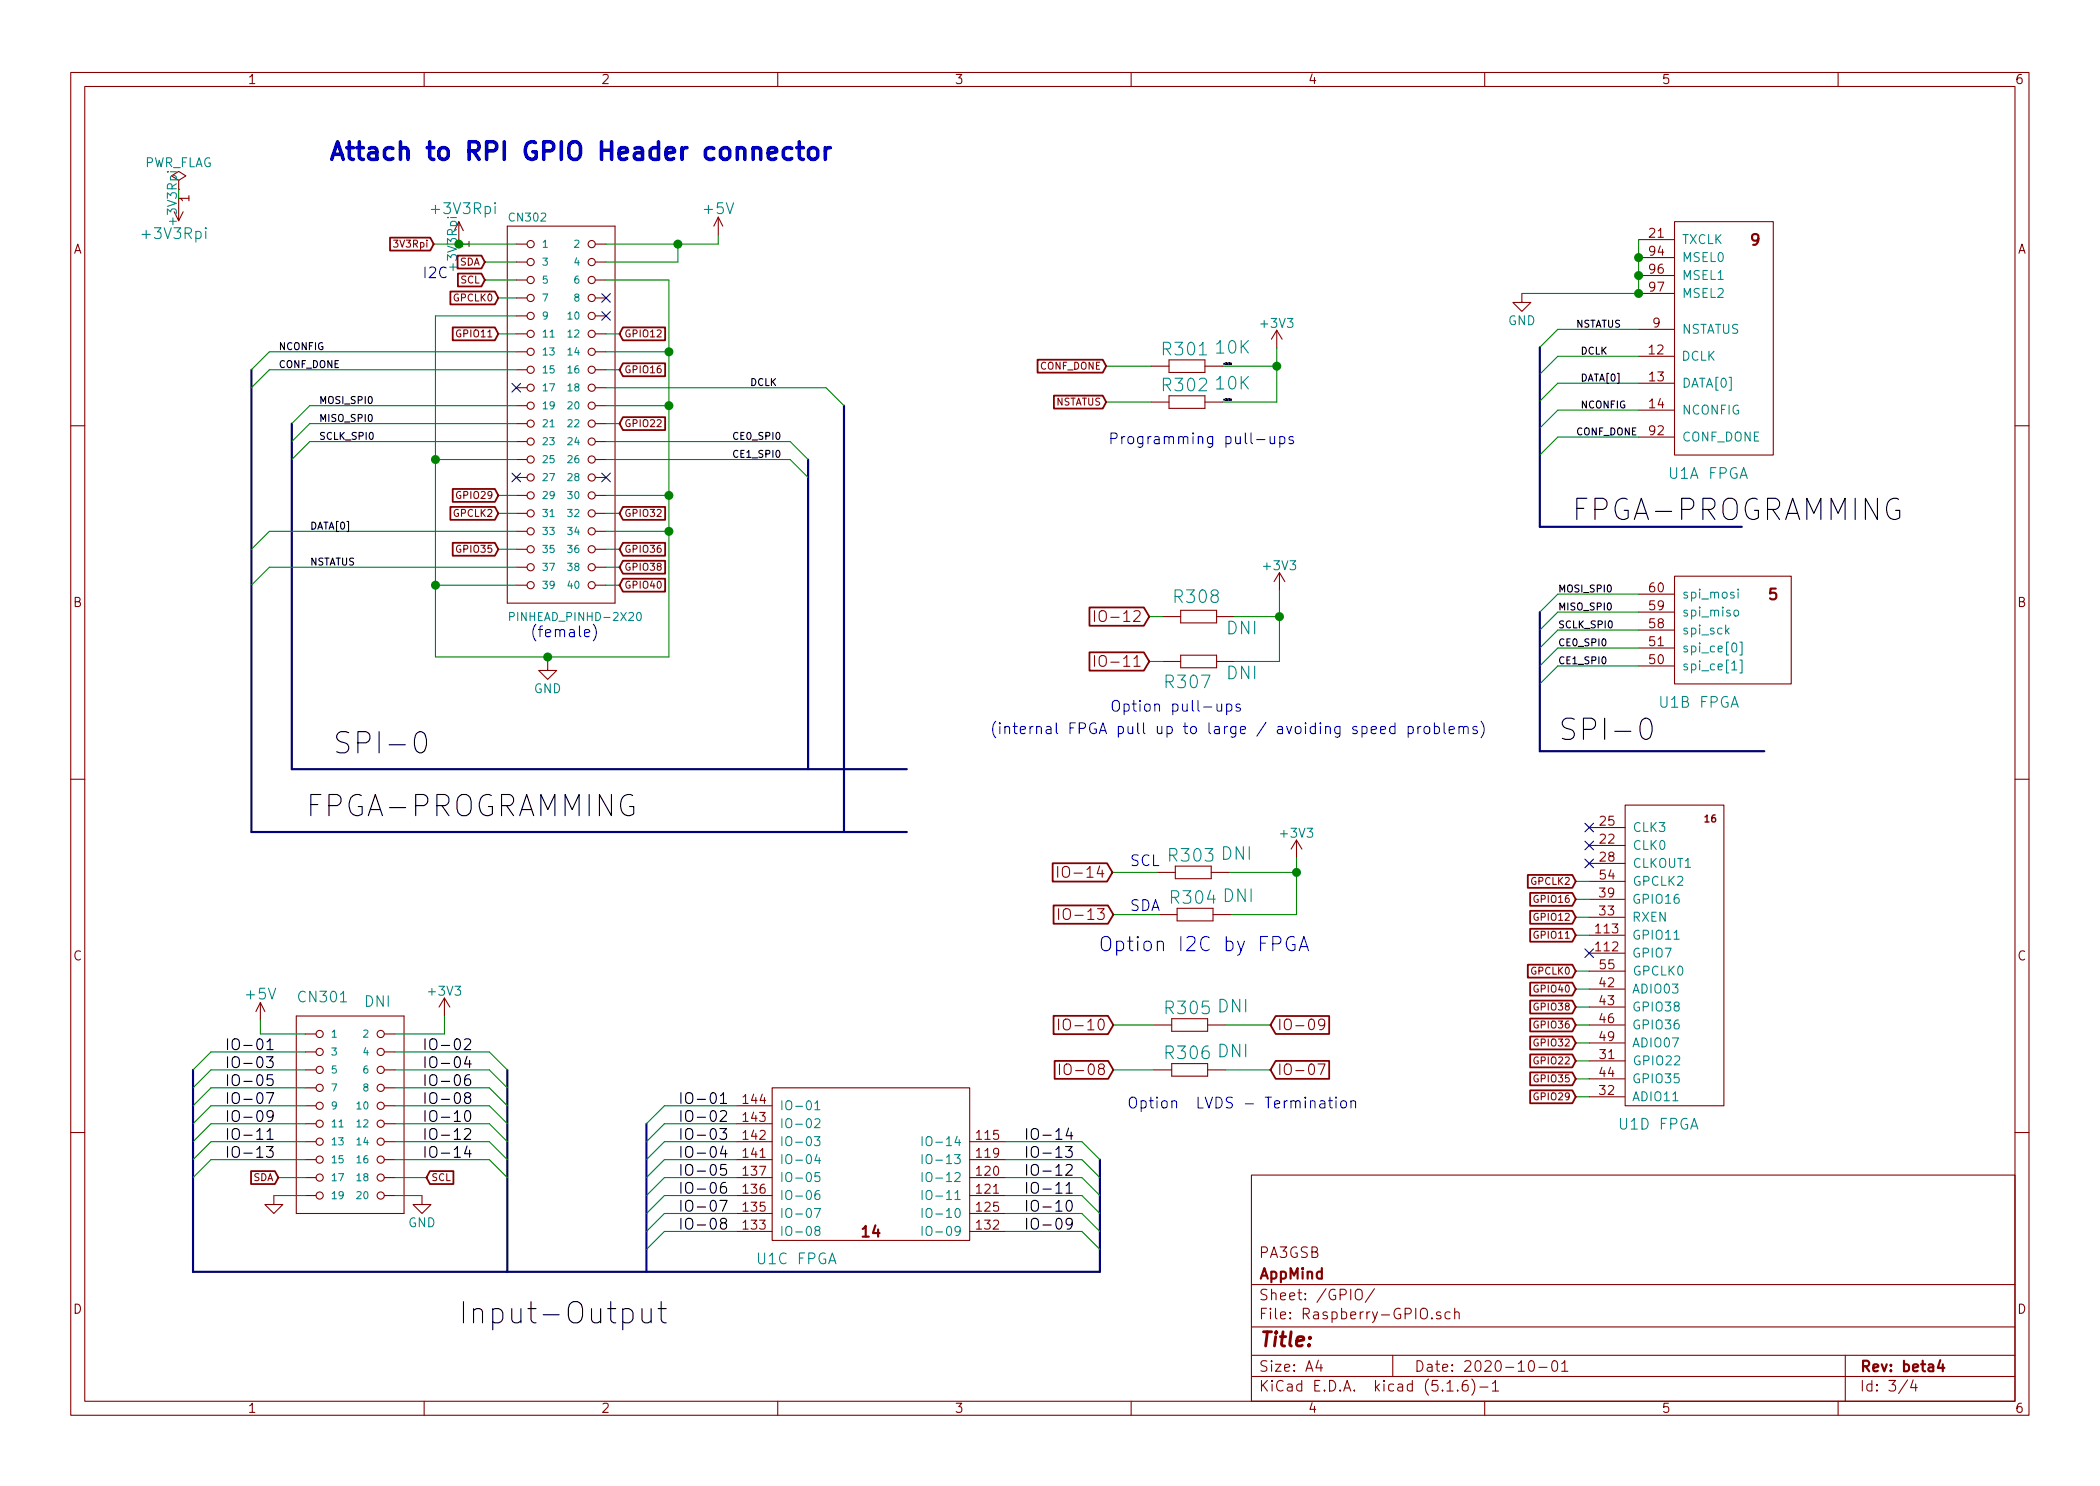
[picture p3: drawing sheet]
<svg xmlns="http://www.w3.org/2000/svg" width="297mm" height="210mm" viewBox="0 0 297 210" stroke-linecap="round" stroke-linejoin="round" font-family="sans-serif">
<g fill="none" stroke="#840000" stroke-width=".15">
<path d="M10 10.3h277v189.9h-277zM12 12.2h273v186.1h-273zM60 10.3v1.9M110 10.3v1.9M160 10.3v1.9M210 10.3v1.9M260 10.3v1.9M25.3 25.5l1-.6-1-.6-1 .6 1 .6v1.3M25.3 28.1v3.1l-.7-1.2M65.5 32.6l-.6-1.2v3.1M71.8 32h15.2v53.3h-15.2zM73 34.5h1.5"/>
<path d="M73 37.1h1.5M73 39.6h1.5M84.2 34.5h1.5M84.2 37.1h1.5M84.2 39.6h1.5M101.6 30.7v2.6M101.6 30.7l-.6 1.3M101.6 30.7l.6 1.3M231.8 33.9h5.1M231.8 36.4h5.1M231.8 39h5.1M236.9 31.4h13.9v33h-13.9z"/>
<path d="M73 44.7h1.5M73 47.2h1.5M73 49.8h1.5M73 52.3h1.5M73 54.9h1.5M73 57.4h1.5M73 59.9h1.5M73 42.2h1.5M84.2 44.7h1.5M84.2 47.2h1.5M84.2 49.8h1.5M84.2 52.3h1.5"/>
<path d="M84.2 54.9h1.5M84.2 57.4h1.5M84.2 59.9h1.5M84.2 42.2h1.5M162.8 56.9h2.6M162.8 51.8h2.6M165.4 50.9h5v1.8h-5zM165.4 56h5v1.8h-5zM170.4 56.9h2.6M170.4 51.8h2.6M180.6 46.7l-.8 1.3M180.6 46.7v2.6"/>
<path d="M180.6 46.7l.8 1.3M215.3 41.5v1.3h1.2l-1.2 1.3-1.3-1.3h1.3M231.8 50.4h5M231.8 54.2h5.1M231.8 58h5.1M231.8 46.6h5.1M231.8 41.5h5.1M10 60.2h2M73 62.5h1.5M73 65h1.5M73 67.6h1.5M73 70.1h1.5"/>
<path d="M73 72.6h1.5M73 75.2h1.5M73 77.7h1.5M84.2 62.5h1.5M84.2 65h1.5M84.2 67.6h1.5M84.2 70.1h1.5M84.2 72.6h1.5M84.2 75.2h1.5M84.2 77.7h1.5M231.8 61.8h5.1M285 60.2h2"/>
<path d="M73 80.3h1.5M73 82.8h1.5M77.5 93.6v1.3h1.2l-1.2 1.2-1.3-1.2h1.3M84.2 80.3h1.5M84.2 82.8h1.5M154.8 86.4v1.5M154.8 92.8v1.5M155.5 93a.53 .53 0 0 1 .6-.2 .53 .53 0 0 1 .4 .5v.5a.51 .51 0 0 1-.5 .5 .51 .51 0 0 1-.5-.5zM155.5 86.6a.53 .53 0 0 1 .6-.2 .53 .53 0 0 1 .4 .5v.5a.51 .51 0 0 1-.5 .5 .51 .51 0 0 1-.5-.5zM164.5 87.2h2.5M164.5 93.6h2.5M167 86.4h5.1v1.7h-5.1z"/>
<path d="M167 92.7h5.1v1.8h-5.1zM172.1 87.2h2.5M172.1 93.6h2.5M181 81l-.8 1.3M181 81v2.6M181 81l.7 1.3M231.8 94.2h5.1M231.8 91.7h5.1M231.8 89.1h5.1M231.8 86.6h5.1M231.8 84.1h5.1M236.9 81.5h16.5v15.3h-16.5z"/>
<path d="M10 110.3h2M183.4 118.9l-.8 1.2M183.4 118.9v2.5M183.4 118.9l.7 1.2M224.8 119.6h5.1M224.8 117.1h5.1M229.9 113.9h13.9v42.6h-13.9zM285 110.3h2M149.6 122.6v1.5M149.7 128.6v1.5M150.3 122.8a.53 .53 0 0 1 .6-.2 .53 .53 0 0 1 .4 .5v.5a.51 .51 0 0 1-.5 .5 .51 .51 0 0 1-.5-.5zM150.4 128.8a.53 .53 0 0 1 .6-.2 .53 .53 0 0 1 .4 .5v.5a.51 .51 0 0 1-.5 .5 .51 .51 0 0 1-.5-.5z"/>
<path d="M163.7 123.4h2.5M164 129.4h2.5M166.2 122.5h5.1v1.8h-5.1zM166.5 128.5h5.1v1.8h-5.1zM171.3 123.4h2.6M171.6 129.4h2.5M224.8 134.9h5M224.8 132.3h5M224.8 122.2h5.1M224.8 129.8h5M224.8 127.2h5M224.8 139.9h5"/>
<path d="M224.8 124.7h5.1M224.8 137.4h5.1M36.8 141.9v2.5M36.8 141.9l-.6 1.2M36.8 141.9l.7 1.2M41.9 143.8h15.2v27.9h-15.2zM43.2 151.4h1.5M43.2 159h1.5M43.2 156.5h1.5M43.2 146.3h1.5M43.2 148.8h1.5M43.2 153.9h1.5"/>
<path d="M54.4 151.4h1.5M54.4 159h1.5M54.4 156.5h1.5M54.4 146.3h1.5M54.4 148.8h1.5M54.4 153.9h1.5M62.9 141.2l-.8 1.3M62.9 141.2v2.6M62.9 141.2l.7 1.3M104.1 159h5.1M104.1 156.5h5.1M109.2 153.9h28v21.6h-28z"/>
<path d="M149.7 144.2v1.5M149.9 150.5v1.5M150.4 144.4a.53 .53 0 0 1 .6-.2 .53 .53 0 0 1 .4 .5v.5a.51 .51 0 0 1-.5 .5 .51 .51 0 0 1-.5-.5zM150.6 150.8a.5 .5 0 0 1 .6-.3 .5 .5 0 0 1 .3 .5v.6a.5 .5 0 0 1-.5 .5 .5 .5 0 0 1-.5-.5zM163.2 151.4h2.5M163.2 145h2.5M165.7 144.1h5.1v1.8h-5.1zM165.7 150.5h5.1v1.8h-5.1zM170.8 151.4h2.6M170.8 145h2.6M186.4 150.5h1l-.6 1.5M187.4 144.8l-.3 .3h-.3l-.2-.1-.1-.5 .3-.3a.47 .47 0 0 1 .6 .3 1.01 1.01 0 0 1-.5 1.2h-.2"/>
<path d="M224.8 145h5M224.8 150.1h5.1M224.8 155.2h5M224.8 142.5h5M224.8 152.6h5M224.8 147.6h5M10 160.2h2M38.7 169.2v1.2h1.3l-1.3 1.3-1.2-1.3h1.2M43.2 161.5h1.5M43.2 164.1h1.5M43.2 166.6h1.5M43.2 169.2h1.5"/>
<path d="M54.4 161.5h1.5M54.4 164.1h1.5M54.4 166.6h1.5M54.4 169.2h1.5M59.7 169.2v1.2h1.3l-1.3 1.3-1.3-1.3h1.3M104.1 161.5h5.1M104.1 164.1h5.1M104.1 166.6h5.1M104.1 169.2h5.1M104.1 171.7h5.1M104.1 174.2h5.1M137.2 161.5h5"/>
<path d="M137.2 164.1h5M137.2 166.6h5M137.2 169.2h5M137.2 171.7h5M137.2 174.2h5M177 166.3h108v32h-108zM285 160.2h2M60 198.3v1.9M110 198.3v1.9M160 198.3v1.9M177 194.8h108M177 191.8h108"/>
<path d="M177 187.8h108M177 181.8h108M186.5 192.5l-.4 1h1M186.8 193v1M191.8 182.6a.49 .49 0 0 1 .5-.2 .49 .49 0 0 1 .4 .5v.5a.5 .5 0 0 1-.5 .5 .5 .5 0 0 1-.5-.5zM194.4 182.3l-1.3 2M197 191.8v3M202.5 186.5h.1l-.1 .1v-.1v.1M203.8 185.7a.37 .37 0 0 0-.6 .1v.1a.54 .54 0 0 0 .6 .3v.1v.2l-.2 .1-.4-.1M204.7 196.8h.8M205.1 185.7l-.4-.1-.3 .3 .1 .6 .2 .1 .4-.1M205.8 185.7a.38 .38 0 0 1 .6 .1v.8"/>
<path d="M205.8 185.1v1.5M206.2 196.7v.1l-.1-.1h.1v.1M207.5 195.3a.59 .59 0 0 0-.7 .7l.1 .7a.49 .49 0 0 0 .7 0 .65 .65 0 0 0-.1-.7 .51 .51 0 0 0-.6 0l-.1 .2M208.2 195.1a1.71 1.71 0 0 1 0 2.3M209.3 196.3h1.2M210 198.3v1.9M211.1 195.8l.3-.3 .1-.2v1.5M211.1 196.8h.9M216.3 192.7a.35 .35 0 0 1 .4-.2 .35 .35 0 0 1 .3 .3 .78 .78 0 0 1-.4 1.2 .87 .87 0 0 1-.3-1.3zM217.7 193.5h1.1M219.6 192.7a.37 .37 0 0 1 .4-.2 .37 .37 0 0 1 .3 .3v.3a.72 .72 0 0 1-.3 .9l-.4-.1a1.41 1.41 0 0 1 0-1.2zM220.9 193l.4-.5v1.5"/>
<path d="M220.9 194h.9M260 198.3v1.9M261 191.8v6.5M269.8 195.2l-1.2 2M270.6 195.2l-.3 1.1h.9M271 195.8v1"/>
<circle cx="75.1" cy="37.1" r=".51"/>
<circle cx="75.1" cy="34.5" r=".51"/>
<circle cx="75.1" cy="39.6" r=".51"/>
<circle cx="83.7" cy="34.5" r=".51"/>
<circle cx="83.7" cy="39.6" r=".51"/>
<circle cx="83.7" cy="37.1" r=".51"/>
<circle cx="75.1" cy="57.4" r=".51"/>
<circle cx="75.1" cy="42.2" r=".51"/>
<circle cx="75.1" cy="54.9" r=".51"/>
<circle cx="75.1" cy="49.8" r=".51"/>
<circle cx="75.1" cy="44.7" r=".51"/>
<circle cx="75.1" cy="52.3" r=".51"/>
<circle cx="75.1" cy="47.2" r=".51"/>
<circle cx="75.1" cy="59.9" r=".51"/>
<circle cx="83.7" cy="49.8" r=".51"/>
<circle cx="83.7" cy="52.3" r=".51"/>
<circle cx="83.7" cy="42.2" r=".51"/>
<circle cx="83.7" cy="59.9" r=".51"/>
<circle cx="83.7" cy="54.9" r=".51"/>
<circle cx="83.7" cy="44.7" r=".51"/>
<circle cx="83.7" cy="47.2" r=".51"/>
<circle cx="83.7" cy="57.4" r=".51"/>
<circle cx="75.1" cy="77.7" r=".51"/>
<circle cx="75.1" cy="70.1" r=".51"/>
<circle cx="75.1" cy="75.2" r=".51"/>
<circle cx="75.1" cy="62.5" r=".51"/>
<circle cx="75.1" cy="72.6" r=".51"/>
<circle cx="75.1" cy="67.6" r=".51"/>
<circle cx="75.1" cy="65" r=".51"/>
<circle cx="83.7" cy="70.1" r=".51"/>
<circle cx="83.7" cy="62.5" r=".51"/>
<circle cx="83.7" cy="75.2" r=".51"/>
<circle cx="83.7" cy="65" r=".51"/>
<circle cx="83.7" cy="67.6" r=".51"/>
<circle cx="83.7" cy="72.6" r=".51"/>
<circle cx="83.7" cy="77.7" r=".51"/>
<circle cx="75.1" cy="80.3" r=".51"/>
<circle cx="75.1" cy="82.8" r=".51"/>
<circle cx="83.7" cy="80.3" r=".51"/>
<circle cx="83.7" cy="82.8" r=".51"/>
<circle cx="45.2" cy="148.8" r=".51"/>
<circle cx="45.2" cy="153.9" r=".51"/>
<circle cx="45.2" cy="146.3" r=".51"/>
<circle cx="45.2" cy="151.4" r=".51"/>
<circle cx="45.2" cy="156.5" r=".51"/>
<circle cx="45.2" cy="159" r=".51"/>
<circle cx="53.8" cy="156.5" r=".51"/>
<circle cx="53.8" cy="146.3" r=".51"/>
<circle cx="53.8" cy="151.4" r=".51"/>
<circle cx="53.8" cy="148.8" r=".51"/>
<circle cx="53.8" cy="153.9" r=".51"/>
<circle cx="53.8" cy="159" r=".51"/>
<circle cx="45.2" cy="169.2" r=".51"/>
<circle cx="45.2" cy="161.5" r=".51"/>
<circle cx="45.2" cy="164.1" r=".51"/>
<circle cx="45.2" cy="166.6" r=".51"/>
<circle cx="53.8" cy="161.5" r=".51"/>
<circle cx="53.8" cy="166.6" r=".51"/>
<circle cx="53.8" cy="169.2" r=".51"/>
<circle cx="53.8" cy="164.1" r=".51"/>
</g>
<path d="M274.4 192.5l-.3 1h.9M274.8 193v1" fill="none" stroke="#840000" stroke-width=".3"/>
<g fill="none" stroke="#008484" stroke-width=".15">
<path d="M77.8 47.7h.6M77.8 60.4h.6M77.8 73.1h.6M72.1 87.2h.5l.1-.2v-.2l-.2-.1h-.4v1.1M90.2 86.8l.2-.1a.7 .7 0 0 1 0 1.1 .61 .61 0 0 1-.2-1zM244.2 89.2l.4 .5M244.6 88.9l-.5 .5M245 94.8h.7M245.1 91.1l.3-.1a.79 .79 0 0 1 0 1.2h-.3l-.1-.2v-.5zM245.4 86.4l.3-.1 .2 .3v.3l-.1 .2-.3 .1-.2-.2v-.4zM245.8 83.4v.1l.1-.1h-.1v.1M245.8 83.8v.8"/>
<path d="M246.1 93.4h.3v1.8h-.3M246.1 90.9h.3v1.8h-.3M236.8 132.9h.7M48 159.5h.5M115.3 158.4l.1-.1h.3l.2 .1 .1 .2-.1 .2-.7 .8h.8M115.3 156.1l.3-.4v1.3M115.3 157h.7M115.2 171h.9l-.6 1.3M115.2 160.8h.8l-.4 .5 .3 .1 .1 .5-.1 .1-.5 .1-.2-.1M115.5 174.1l-.2-.1v-.3l.2-.2 .4 .1 .1 .2-.1 .2-.5 .1-.1 .2v.3l.2 .2 .4-.1 .1-.1-.1-.4-.2-.1M115.6 163.3l-.3 .9h.8M115.9 168.4a.52 .52 0 0 0-.6 .6v.6l.2 .1h.4l.1-.2-.1-.5-.4-.1-.2 .3"/>
<path d="M115.9 163.8v.8M115.9 165.9h-.6v.6l.1-.1 .5 .1 .1 .1-.1 .5-.2 .1h-.3l-.1-.1M130.4 160.8v1.3M130.4 163.4v1.2M130.4 165.9v1.3M130.4 168.4v1.3M130.4 171v1.3M130.4 173.5v1.3M131 161l.3-.2a.45 .45 0 0 1 .5 .5v.4l-.2 .3a.44 .44 0 0 1-.6-.1zM131 163.5l.3-.1a.45 .45 0 0 1 .5 .4v.4l-.2 .4a.44 .44 0 0 1-.6-.1zM131 166.1l.3-.2a.45 .45 0 0 1 .5 .4v.4l-.2 .4a.44 .44 0 0 1-.6-.1zM131 168.6l.3-.2a.45 .45 0 0 1 .5 .5v.4l-.2 .4a.44 .44 0 0 1-.6-.2z"/>
<path d="M131 171.2l.3-.2a.45 .45 0 0 1 .5 .4v.4l-.2 .4a.44 .44 0 0 1-.6-.1zM131 173.7l.3-.2a.45 .45 0 0 1 .5 .5v.4l-.2 .3a.44 .44 0 0 1-.6-.1z"/>
</g>
<path d="M35.6 52.3v65.4h92.7M41.3 59.9v48.9h87M119.4 57.4v60.3M217.8 49.1v25.4h28.6M114.3 65v43.8M217.8 86.6v19.7h31.8M27.3 151.4v28.6h128.3v-15.9M71.8 151.4v28.6M91.4 159v21" fill="none" stroke="#000084" stroke-width=".3"/>
<g fill="none" stroke="#008400" stroke-width=".15">
<path d="M61.3 34.5h11.7M68.6 37.1h4.4M68.6 39.6h4.4M85.7 39.6h8.9v53.4h-33v-48.3h11.4M95.9 34.5v2.6h-10.2M101.6 33.3v1.2h-15.9M231.8 33.9v7.6h-16.5M70.5 42.2h2.5M70.5 47.2h2.5M73 49.8h-34.9l-2.5 2.5M73 57.4h-29.2l-2.5 2.5M73 52.3h-34.9l-2.5 2.6"/>
<path d="M73 59.9h-29.2l-2.5 2.6M85.7 49.8h8.9M85.7 57.4h8.9M85.7 52.3h1.9M85.7 54.9h31.1l2.6 2.5M85.7 59.9h1.9M85.7 47.2h1.9M156.5 51.8h6.3M156.5 56.9h6.3M173 51.8h7.6M180.6 49.3v7.6h-7.6M231.8 58h-11.5l-2.5 2.6"/>
<path d="M231.8 54.2h-11.5l-2.5 2.6M231.8 50.4h-11.5l-2.5 2.6M231.8 46.6h-11.5l-2.5 2.5M61.6 65h11.4M70.5 70.1h2.5M70.5 72.6h2.5M70.5 77.7h2.5M73 75.2h-34.9l-2.5 2.5M73 62.5h-29.2l-2.5 2.5M85.7 75.2h8.9M85.7 70.1h8.9M85.7 65h26.1l2.5 2.6"/>
<path d="M85.7 62.5h26.1l2.5 2.5M85.7 72.6h1.9M85.7 77.7h1.9M231.8 61.8h-11.5l-2.5 2.6M61.6 82.8h11.4M73 80.3h-34.9l-2.5 2.5M77.5 93v.6M85.7 82.8h1.9M85.7 80.3h1.9M162.6 93.6h1.9M162.6 87.2h1.9M174.6 87.2h6.4"/>
<path d="M181 83.6v10h-6.4M231.8 94.2h-11.5l-2.5 2.6M231.8 91.7h-11.5l-2.5 2.5M231.8 89.1h-11.5l-2.5 2.6M231.8 86.6h-11.5l-2.5 2.5M231.8 84.1h-11.5l-2.5 2.5M157.4 123.4h6.3M157.5 129.4h6.5M173.9 123.4h9.5M183.4 121.4v8h-9.3M222.9 139.9h1.9M222.9 137.4h1.9"/>
<path d="M222.9 124.7h1.9M222.9 127.2h1.9M222.9 129.8h1.9M222.9 132.3h1.9M36.8 144.4v1.9h6.4M43.2 148.8h-13.4l-2.5 2.6M43.2 159h-13.4l-2.5 2.5M43.2 151.4h-13.4l-2.5 2.5M43.2 153.9h-13.4l-2.5 2.6M43.2 156.5h-13.4l-2.5 2.5M55.9 148.8h13.3l2.6 2.6M55.9 159h13.3l2.6 2.5"/>
<path d="M55.9 151.4h13.3l2.6 2.5M55.9 153.9h13.3l2.6 2.6M55.9 156.5h13.3l2.6 2.5M62.9 143.8v2.5h-7M104.1 159h-10.1l-2.6 2.5M104.1 156.5h-10.1l-2.6 2.5M157.5 151.4h5.7M157.5 145h5.7M173.4 151.4h6.3M173.4 145h6.3M222.9 145h1.9M222.9 142.5h1.9"/>
<path d="M222.9 150.1h1.9M222.9 155.2h1.9M222.9 152.6h1.9M222.9 147.6h1.9M38.7 169.2h4.5M39.4 166.6h3.8M43.2 164.1h-13.4l-2.5 2.5M43.2 161.5h-13.4l-2.5 2.6M55.9 164.1h13.3l2.6 2.5M55.9 161.5h13.3l2.6 2.6M55.9 166.6h4.4M55.9 169.2h3.8"/>
<path d="M104.1 164.1h-10.1l-2.6 2.5M104.1 161.5h-10.1l-2.6 2.6M104.1 166.6h-10.1l-2.6 2.6M104.1 174.2h-10.1l-2.6 2.6M104.1 171.7h-10.1l-2.6 2.5M104.1 169.2h-10.1l-2.6 2.5M142.2 164.1h10.8l2.6 2.5M142.2 161.5h10.8l2.6 2.6M142.2 166.6h10.8l2.6 2.6M142.2 174.2h10.8l2.6 2.6M142.2 171.7h10.8l2.6 2.5M142.2 169.2h10.8l2.6 2.5"/>
</g>
<g fill="none" stroke="#840000" stroke-width=".25">
<path d="M55.2 33.6h5.7l.4 .9-.4 1h-5.7zM64.7 36.2h3.4l.5 .9-.5 .9h-3.4zM64.8 38.7h3.3l.5 .9-.5 .9h-3.3zM63.7 41.2h6.3l.5 1-.5 .9h-6.3zM64 46.3h6l.5 .9-.5 1h-6zM88.1 59h6v1.9h-6l-.5-1zM88.1 51.4h6v1.8h-6l-.5-.9zM88.1 46.3h6v1.9h-6l-.5-1zM146.8 50.9h9.2l.5 .9-.5 .9h-9.2zM149.1 56h6.9l.5 .9-.5 .9h-6.9zM63.7 71.7h6.3l.5 .9-.5 1h-6.3zM64 76.8h6l.5 .9-.5 .9h-6z"/>
<path d="M64 69.2h6l.5 .9-.5 .9h-6zM88.1 79.3h6v1.9h-6l-.5-.9zM88.1 76.8h6v1.8h-6l-.5-.9zM88.1 71.7h6v1.9h-6l-.5-1zM88.1 81.9h6v1.8h-6l-.5-.9zM154.1 92.3h7.7l.8 1.3-.8 1.3h-7.7zM154.1 85.9h7.7l.8 1.3-.8 1.3h-7.7zM148.9 122.1h7.7l.8 1.3-.8 1.3h-7.7zM149 128.1h7.7l.8 1.3-.8 1.3h-7.7zM216.1 136.5h6.3l.5 .9-.5 .9h-6.3zM216.1 123.8h6.3l.5 .9-.5 .9h-6.3zM216.4 139h6l.5 .9-.5 1h-6z"/>
<path d="M216.4 126.3h6l.5 .9-.5 1h-6zM216.4 128.9h6l.5 .9-.5 .9h-6zM216.4 131.4h6l.5 .9-.5 .9h-6zM149 143.7h7.7l.8 1.3-.8 1.3h-7.7zM149.2 150.1h7.5l.8 1.3-.8 1.2h-7.5zM180.4 150.1h7.6v2.5h-7.6l-.7-1.2zM180.4 143.8h7.6v2.5h-7.6l-.7-1.3zM216.4 151.7h6l.5 .9-.5 1h-6zM216.4 149.2h6l.5 .9-.5 .9h-6zM216.4 146.7h6l.5 .9-.5 .9h-6zM216.4 144.1h6l.5 .9-.5 .9h-6zM216.4 141.6h6l.5 .9-.5 .9h-6z"/>
<path d="M216.4 154.3h6l.5 .9-.5 .9h-6zM35.5 165.7h3.4l.5 .9-.5 .9h-3.4zM60.8 165.7h3.3v1.8h-3.3l-.5-.9z"/>
</g>
<g fill="none" stroke="#000" stroke-width=".15">
<path d="M268.6 70.7a1.14 1.14 0 0 0-1.2 0 1.14 1.14 0 0 0-.5 1.1 1.32 1.32 0 0 0 1.2 1.7l.6-.3v-1h-.6M58.9 103.8a.71 .71 0 0 1 .7-.3 .71 .71 0 0 1 .6 .6 2.28 2.28 0 0 1-.3 2.3 .7 .7 0 0 1-1.1-.5 2.67 2.67 0 0 1 .1-2.1zM89.5 112.6a1.14 1.14 0 0 0-1.2 0 1.14 1.14 0 0 0-.5 1.1 1.32 1.32 0 0 0 1.3 1.7l.5-.3v-1h-.5M232.3 101.9a.71 .71 0 0 1 .7-.3 .71 .71 0 0 1 .5 .6 2.28 2.28 0 0 1-.3 2.3 .7 .7 0 0 1-1.1-.5 2.67 2.67 0 0 1 .2-2.1zM37.7 154.6h1l-.7 1.5M37.7 149.5h.9l-.5 .6 .5 .1v.2v.5l-.2 .1h-.5l-.2-.1M37.8 147.4l.4-.4v1.5M37.8 148.5h.8M38.6 152.1h-.8v.7l.2-.2 .5 .1 .1 .2v.5l-.2 .2h-.4l-.2-.2M38.6 157.8l-.2 .3h-.4l-.2-.3v-.4l.1-.2 .5-.1 .2 .2a1.06 1.06 0 0 1-.4 1.4h-.3M65.7 159.8l.2-.1 .5 .1a.37 .37 0 0 1 .1 .5l-.9 .9h1M65.7 147.1l.2-.1 .5 .1a.37 .37 0 0 1 .1 .5l-.9 .9h1"/>
<path d="M65.9 157.3a.36 .36 0 0 1 .3-.2 .36 .36 0 0 1 .3 .3 .81 .81 0 0 1-.4 1.3l-.2-.2a1.24 1.24 0 0 1 0-1.2zM66 155.2h-.1a.32 .32 0 0 1-.2-.3 .32 .32 0 0 1 .3-.3h.3l.2 .1a.31 .31 0 0 1 .1 .3 .31 .31 0 0 1-.3 .2h-.3a.48 .48 0 0 0-.3 .5 .48 .48 0 0 0 .3 .4h.3a.48 .48 0 0 0 .3-.4 .48 .48 0 0 0-.3-.5M66.1 149.4l-.4 1.1h.9M66.4 152.1a.59 .59 0 0 0-.7 .6v.6l.2 .2 .4 .1 .2-.2 .1-.5-.2-.2-.4-.1-.3 .3M66.4 150v1M101.8 159.7h1l-.5 .6 .4 .1 .1 .1-.1 .6-.2 .1h-.4l-.3-.1M101.9 157.3l.2-.2 .5 .1a.37 .37 0 0 1 .1 .6l-.9 .9h1M101.9 155l.4-.4v1.5M101.9 156.1h.9M151.2 159.6l-.4 1.1h.9M37.7 162.2h.9l-.5 .6 .5 .1v.2v.5l-.2 .1h-.5l-.2-.1M37.8 160.1l.4-.4v1.5"/>
<path d="M37.8 161.2h.8M66.1 162.1l-.4 1.1h.9M66.4 162.7v1M101.8 169.8h1l-.6 1.6M102.2 173h-.1a.32 .32 0 0 1-.2-.4 .32 .32 0 0 1 .3-.2h.3l.2 .1a.31 .31 0 0 1 0 .3 .31 .31 0 0 1-.2 .2h-.3a.48 .48 0 0 0-.3 .5 .48 .48 0 0 0 .3 .4h.3a.48 .48 0 0 0 .3-.4 .48 .48 0 0 0-.3-.5M102.3 162.1l-.4 1.1h.9M102.6 167.3a.59 .59 0 0 0-.7 .6v.6l.2 .3h.4l.2-.1 .1-.5-.2-.3h-.4l-.3 .3M102.6 162.7v1M102.7 164.8h-.7l-.1 .7 .2-.2 .5 .1 .2 .2-.1 .5-.2 .2h-.4l-.2-.2M150.7 162.2h1l-.5 .6 .4 .1 .1 .2-.1 .5-.2 .1h-.4l-.3-.1M150.8 164.9l.2-.1h.5a.37 .37 0 0 1 .1 .6l-.9 .9h1M150.8 167.7l.4-.4v1.5"/>
<path d="M150.8 168.8h.9M151 170a.36 .36 0 0 1 .3-.2 .36 .36 0 0 1 .3 .3 .81 .81 0 0 1-.4 1.3l-.2-.2a1.24 1.24 0 0 1 0-1.2zM151.5 160.2v1M151.7 173l-.3 .3h-.3l-.3-.3v-.3l.2-.2 .4-.1 .2 .1a1.06 1.06 0 0 1-.4 1.4h-.2M88.1 185.3a.96 .96 0 0 1 1.3 .1l.1 .3v.9l-.1 .3a.96 .96 0 0 1-1.3 .1M90.8 185.2v1.5l.2 .3a.81 .81 0 0 0 1.1-.1M92.1 185.2v2M93.1 185.2h1.1M93.5 184.2v2.5l.2 .3 .3 .2h.2"/>
</g>
<path d="M174 56.7l.1-.3 .1 .3M174 51.6l.1-.3 .1 .3M174 56.6h.2M174 51.5h.2" fill="none" stroke="#000" stroke-width=".14"/>
<g fill="none" stroke="#0000c2" stroke-width=".15">
<path d="M177.7 62.2h1.2M179.7 61.8v.9a.4 .4 0 0 0 .6-.1M180.3 61.8v1M181 61.8a.53 .53 0 0 1 .7 .1v.7a.48 .48 0 0 1-.7 .1M181 61.8v1.5M182.9 61.8a.37 .37 0 0 0-.6 .2l.1 .2 .4 .1 .2 .2-.1 .2-.1 .1-.5-.1M82.7 89.6l.7-.2-.1-.3h-.4l-.2 .2 .1 .7 .1 .1 .4-.1M83.9 88.3a1.78 1.78 0 0 1 0 2.4M172.1 99.6l.1 1a.41 .41 0 0 0 .6-.1M172.8 99.6v1M173.5 99.7a.48 .48 0 0 1 .7 .2v.6a.48 .48 0 0 1-.7 .1M173.5 99.6v1.5"/>
<path d="M175.4 99.7l-.4-.1-.2 .2 .1 .2 .5 .2 .1 .1-.1 .3h-.1h-.5M194 103.3l.7-.2-.1-.2-.4-.1-.2 .2v.7l.2 .1 .4-.1M195.3 103.3l.7-.2-.1-.2-.4-.1-.2 .2v.7l.2 .1 .4-.1M197.3 102.9l-.5-.1-.2 .3v.4l.1 .2 .1 .1 .5-.1M197.3 102.3v1.5M199.2 102.9a.53 .53 0 0 1 .6 0v.8a.48 .48 0 0 1-.6 0M199.2 102.8v1.5M200.6 102.8v1M201 102.8l-.3 .1-.1 .2M201.5 102.9a.44 .44 0 0 1 .7 .2v.4a.42 .42 0 0 1-.4 .3 .42 .42 0 0 1-.4-.3zM202.9 102.9l.4-.1 .3 .3v.4l-.1 .2-.2 .1-.4-.1M202.9 102.3v1.5"/>
<path d="M204.3 102.3v1.3l.2 .2M205 103.3l.7-.2-.1-.2-.4-.1-.2 .2 .1 .7 .1 .1 .4-.1M206.4 102.9a.38 .38 0 0 1 .6 .1v.8M206.4 102.8v1M207 103l.2-.2 .4 .1 .1 .9M208.9 102.9l-.4-.1-.2 .2 .1 .2 .5 .2 .1 .1-.1 .2-.1 .1-.5-.1M209.5 102.1a1.78 1.78 0 0 1 0 2.3M183.1 132.6a.77 .77 0 0 0-.8 0 .77 .77 0 0 0-.4 .8 .86 .86 0 0 0 .3 .8 .86 .86 0 0 0 .9 .2l.1-.1v-.7h-.4M183.8 134.5l.6-2 .7 2M183.9 133.9h1M186.7 155.8l.2-.1 .4 .1 .1 1M187.4 156.1l-.5 .1a.3 .3 0 0 0-.2 .3 .3 .3 0 0 0 .2 .3l.5-.1"/>
<path d="M187.9 155.7h.6M188.1 155.2v1.3l.1 .2 .3 .1M189 155.2v.2l.1-.1-.1-.1v.2M189 155.7v1.1M189.7 155.9a.44 .44 0 0 1 .7 .1v.5a.42 .42 0 0 1-.4 .3 .42 .42 0 0 1-.4-.3zM191.1 155.9a.41 .41 0 0 1 .6 .1v.8M191.1 155.7v1.1"/>
</g>
<path d="M108.7 21.7l1.2-.2-.2-.5-.7-.1-.2 .1-.1 .3v.9l.1 .2 .2 .1h.5l.2-.1M112 21a.82 .82 0 0 0-1.1 .1l-.1 .3v.7l.1 .2 .4 .2h.5l.2-.1M112.7 20.9h.9M113.1 20.1v2.1l.1 .2 .4 .1M114.5 21.1a.69 .69 0 0 1 1.2 .3v.7a.68 .68 0 0 1-.7 .5 .68 .68 0 0 1-.6-.5v-.7zM116.7 20.9v1.6M117.4 20.9a.59 .59 0 0 0-.7 .5" fill="none" stroke="#0000c2" stroke-width=".51"/>
<g fill="#008400" stroke="#008400" stroke-width=".25">
<circle cx="61.6" cy="82.8" r=".51"/>
<circle cx="231.8" cy="36.4" r=".51"/>
<circle cx="61.6" cy="65" r=".51"/>
<circle cx="94.6" cy="75.2" r=".51"/>
<circle cx="94.6" cy="70.1" r=".51"/>
<circle cx="94.6" cy="57.4" r=".51"/>
<circle cx="94.6" cy="49.8" r=".51"/>
<circle cx="180.6" cy="51.8" r=".51"/>
<circle cx="95.9" cy="34.5" r=".51"/>
<circle cx="231.8" cy="39" r=".51"/>
<circle cx="231.8" cy="41.5" r=".51"/>
<circle cx="77.5" cy="93" r=".51"/>
<circle cx="183.4" cy="123.4" r=".51"/>
<circle cx="181" cy="87.2" r=".51"/>
</g>
<g fill="none" stroke="#000084" stroke-width=".15">
<path d="M72.4 54.2l1.2 1.3M73.6 54.2l-1.2 1.3M85.1 44.1l1.2 1.2M85.1 41.5l1.2 1.3M86.3 41.5l-1.2 1.3M86.3 44.1l-1.2 1.2M72.4 66.9l1.2 1.3M73.6 66.9l-1.2 1.3M85.1 66.9l1.2 1.3M86.3 66.9l-1.2 1.3M224.2 119l1.2 1.2M224.2 116.5l1.2 1.2"/>
<path d="M225.4 119l-1.2 1.2M225.4 116.5l-1.2 1.2M224.2 121.6l1.2 1.2M224.2 134.3l1.2 1.2M225.4 121.6l-1.2 1.2M225.4 134.3l-1.2 1.2"/>
</g>
<g font-size="4.2">
<text x="222.2" y="73.7">FPGA-PROGRAMMING</text>
<text x="47" y="106.7">SPI-0</text>
<text x="220.3" y="104.8">SPI-0</text>
<text x="43.2" y="115.6">FPGA-PROGRAMMING</text>
<text x="64.8" y="187.3">Input-Output</text>
</g>
<text font-size="3.5" fill="#0000c2" x="46.4" y="22.7">Attach to RPI GPIO Header connector</text>
<text font-size="2.8" fill="#0000c2" x="155.3" y="134.6">Option I2C by FPGA</text>
<text font-size="2.8" fill="#840000" x="178" y="190.5">Title:</text>
<g font-size="2.5" fill="#008484">
<text x="164.6" y="50.3">R301</text>
<text x="172.1" y="50.1">10K</text>
<text x="164.6" y="55.4">R302</text>
<text x="172.1" y="55.1">10K</text>
<text x="166.3" y="85.3">R308</text>
<text x="173.5" y="89.8">DNI</text>
<text x="165" y="97.4">R307</text>
<text x="173.5" y="96.1">DNI</text>
<text x="165.5" y="121.9">R303 DNI</text>
<text x="165.8" y="127.9">R304 DNI</text>
<text x="165" y="143.5">R305 DNI</text>
<text x="165" y="149.9">R306 DNI</text>
</g>
<g font-size="2.1" fill="#008484">
<text x="20.4" y="33.8">+3V3Rpi</text>
<text x="61.3" y="30.3">+3V3Rpi</text>
<text x="99.7" y="30.3">+5V</text>
<text x="234.7" y="100.1">U1B FPGA</text>
<text x="34.9" y="141.4">+5V</text>
<text x="42.4" y="141.8">CN301</text>
<text x="51.6" y="142.5">DNI</text>
<text x="229" y="159.8">U1D FPGA</text>
<text x="107.1" y="178.9">U1C FPGA</text>
</g>
<g font-size="2.1" fill="#840000">
<text x="247.7" y="34.7">9</text>
<text x="236" y="67.8">U1A FPGA</text>
<text x="156.3" y="88">IO-12</text>
<text x="250.2" y="84.9">5</text>
<text x="156.3" y="94.4">IO-11</text>
<text x="151.1" y="124.2">IO-14</text>
<text x="151.3" y="130.2">IO-13</text>
<text x="151.3" y="145.8">IO-10</text>
<text x="180.6" y="145.8">IO-09</text>
<text x="151.4" y="152.1">IO-08</text>
<text x="180.6" y="152.1">IO-07</text>
<text x="122" y="175.1">14</text>
<text x="178" y="178">PA3GSB</text>
<text x="178" y="184">Sheet: /GPIO/</text>
<text x="178" y="181">AppMind</text>
<text x="178" y="186.7">File: Raspberry-GPIO.sch</text>
<text x="178" y="196.9">KiCad E.D.A. kicad (5.1.6)-1</text>
<text x="178" y="194.1">Size: A4</text>
<text x="200" y="194.1">Date: 2020-10-01</text>
<text x="263" y="194.1">Rev: beta4</text>
<text x="263" y="196.9">Id: 3/4</text>
</g>
<g font-size="2.1" fill="#0000c2">
<text x="59.7" y="39.4">I2C</text>
<text x="156.7" y="62.9">Programming pull-ups</text>
<text x="74.9" y="90.2">(female)</text>
<text x="157" y="100.7">Option pull-ups</text>
<text x="139.4" y="103.9">(internal FPGA pull up to large / avoiding speed problems)</text>
<text x="159.8" y="122.5">SCL</text>
<text x="159.8" y="128.9">SDA</text>
<text x="159.4" y="156.8">Option LVDS - Termination</text>
</g>
<g font-size="2.1">
<text x="31.7" y="148.6">IO-01</text>
<text x="59.7" y="148.6">IO-02</text>
<text x="31.7" y="153.7">IO-05</text>
<text x="31.7" y="151.1">IO-03</text>
<text x="59.7" y="153.7">IO-06</text>
<text x="59.7" y="151.1">IO-04</text>
<text x="31.7" y="161.3">IO-11</text>
<text x="31.7" y="158.7">IO-09</text>
<text x="31.7" y="156.2">IO-07</text>
<text x="59.7" y="161.3">IO-12</text>
<text x="59.7" y="158.7">IO-10</text>
<text x="59.7" y="156.2">IO-08</text>
<text x="95.9" y="161.3">IO-03</text>
<text x="95.9" y="158.7">IO-02</text>
<text x="95.9" y="156.2">IO-01</text>
<text x="144.8" y="161.3">IO-14</text>
<text x="31.7" y="163.8">IO-13</text>
<text x="59.7" y="163.8">IO-14</text>
<text x="95.9" y="163.8">IO-04</text>
<text x="95.9" y="166.4">IO-05</text>
<text x="144.8" y="163.8">IO-13</text>
<text x="144.8" y="166.4">IO-12</text>
<text x="95.9" y="168.9">IO-06</text>
<text x="95.9" y="171.4">IO-07</text>
<text x="95.9" y="174">IO-08</text>
<text x="144.8" y="171.4">IO-10</text>
<text x="144.8" y="168.9">IO-11</text>
<text x="144.8" y="174">IO-09</text>
</g>
<g font-size="1.8" fill="#840000">
<text x="35" y="11.9">1</text>
<text x="85" y="11.9">2</text>
<text x="135" y="11.9">3</text>
<text x="185" y="11.9">4</text>
<text x="235" y="11.9">5</text>
<text x="285" y="11.9">6</text>
<text x="26.8" y="28.5" transform="rotate(-90 26.8 28.5)">1</text>
<text x="10.4" y="35.9">A</text>
<text x="66.4" y="35" transform="rotate(-90 66.4 35)">1</text>
<text x="233.3" y="33.6">21</text>
<text x="285.4" y="35.9">A</text>
<text x="233.3" y="36.2">94</text>
<text x="233.3" y="38.7">96</text>
<text x="233.3" y="41.3">97</text>
<text x="233.8" y="46.3">9</text>
<text x="233.3" y="50.2">12</text>
<text x="233.3" y="54">13</text>
<text x="233.3" y="57.8">14</text>
<text x="233.3" y="61.6">92</text>
<text x="233.3" y="83.8">60</text>
<text x="10.4" y="85.9">B</text>
<text x="233.3" y="88.9">58</text>
<text x="233.3" y="86.4">59</text>
<text x="285.4" y="85.9">B</text>
<text x="233.3" y="94">50</text>
<text x="233.3" y="91.4">51</text>
<text x="226.4" y="119.4">22</text>
<text x="226.4" y="116.8">25</text>
<text x="226.4" y="121.9">28</text>
<text x="226.4" y="124.5">54</text>
<text x="226.3" y="129.5">33</text>
<text x="226.3" y="127">39</text>
<text x="10.4" y="135.9">C</text>
<text x="225.8" y="134.6">112</text>
<text x="225.8" y="132.1">113</text>
<text x="226.4" y="137.2">55</text>
<text x="285.4" y="135.9">C</text>
<text x="226.3" y="139.7">42</text>
<text x="226.3" y="142.2">43</text>
<text x="226.3" y="144.8">46</text>
<text x="226.3" y="147.3">49</text>
<text x="226.4" y="149.9">31</text>
<text x="226.3" y="154.9">32</text>
<text x="226.3" y="152.4">44</text>
<text x="105.2" y="161.3">142</text>
<text x="105.2" y="158.7">143</text>
<text x="105.2" y="156.2">144</text>
<text x="138.2" y="161.3">115</text>
<text x="105.2" y="166.4">137</text>
<text x="105.2" y="163.8">141</text>
<text x="138.2" y="163.8">119</text>
<text x="138.2" y="166.4">120</text>
<text x="105.2" y="174">133</text>
<text x="105.2" y="171.4">135</text>
<text x="105.2" y="168.9">136</text>
<text x="138.2" y="168.9">121</text>
<text x="138.2" y="171.4">125</text>
<text x="138.2" y="174">132</text>
<text x="10.4" y="185.9">D</text>
<text x="285.4" y="185.9">D</text>
<text x="35" y="199.9">1</text>
<text x="85" y="199.9">2</text>
<text x="135" y="199.9">3</text>
<text x="185" y="199.9">4</text>
<text x="235" y="199.9">5</text>
<text x="285" y="199.9">6</text>
</g>
<g font-size="1.8" fill="#008484">
<text x="20.3" y="23.7">PWR_FLAG</text>
<text x="237.9" y="34.5">TXCLK</text>
<text x="237.9" y="37.1">MSEL0</text>
<text x="237.9" y="39.6">MSEL1</text>
<text x="178.5" y="46.4">+3V3</text>
<text x="213.3" y="46">GND</text>
<text x="237.9" y="47.2">NSTATUS</text>
<text x="237.9" y="42.2">MSEL2</text>
<text x="237.8" y="51">DCLK</text>
<text x="237.9" y="54.9">DATA[0]</text>
<text x="237.9" y="58.7">NCONFIG</text>
<text x="237.9" y="62.5">CONF_DONE</text>
<text x="178.9" y="80.7">+3V3</text>
<text x="237.9" y="89.8">spi_sck</text>
<text x="237.9" y="87.2">spi_miso</text>
<text x="237.9" y="84.7">spi_mosi</text>
<text x="237.9" y="94.9">spi_ce[1]</text>
<text x="237.9" y="92.3">spi_ce[0]</text>
<text x="75.5" y="98.1">GND</text>
<text x="181.3" y="118.5">+3V3</text>
<text x="230.9" y="117.7">CLK3</text>
<text x="230.9" y="120.3">CLK0</text>
<text x="230.9" y="122.8">CLKOUT1</text>
<text x="230.9" y="125.3">GPCLK2</text>
<text x="230.8" y="130.4">RXEN</text>
<text x="230.8" y="127.9">GPIO16</text>
<text x="230.8" y="135.5">GPIO7</text>
<text x="230.8" y="133">GPIO11</text>
<text x="60.8" y="140.9">+3V3</text>
<text x="230.8" y="140.6">ADIO03</text>
<text x="230.8" y="143.1">GPIO38</text>
<text x="230.9" y="138">GPCLK0</text>
<text x="230.8" y="145.7">GPIO36</text>
<text x="230.8" y="148.2">ADIO07</text>
<text x="230.8" y="155.8">ADIO11</text>
<text x="230.8" y="153.3">GPIO35</text>
<text x="230.9" y="150.7">GPIO22</text>
<text x="110.2" y="159.6">IO-02</text>
<text x="110.2" y="157.1">IO-01</text>
<text x="110.2" y="167.3">IO-05</text>
<text x="110.2" y="164.7">IO-04</text>
<text x="110.2" y="162.2">IO-03</text>
<text x="131.7" y="162.2">IO-14</text>
<text x="131.7" y="164.7">IO-13</text>
<text x="131.7" y="167.3">IO-12</text>
<text x="57.7" y="173.7">GND</text>
<text x="110.2" y="172.3">IO-07</text>
<text x="110.2" y="169.8">IO-06</text>
<text x="131.7" y="169.8">IO-11</text>
<text x="131.7" y="172.3">IO-10</text>
<text x="110.2" y="174.9">IO-08</text>
<text x="131.7" y="174.9">IO-09</text>
</g>
<g font-size="1.8" fill="#008400">
<text x="25" y="31.6" transform="rotate(-90 25 31.6)">+3V3Rpi</text>
<text x="64.6" y="38" transform="rotate(-90 64.6 38)">+3V3Rpi</text>
</g>
<g font-size="1.6" fill="#008484">
<text x="72.2" y="31.3">CN302</text>
<text x="72.8" y="87.9">PINHEAD_PINHD-2X20</text>
</g>
<g font-size="1.4" fill="#840000">
<text x="56" y="35">3V3Rpi</text>
<text x="65" y="37.6">SDA</text>
<text x="65.2" y="40.1">SCL</text>
<text x="64.3" y="42.6">GPCLK0</text>
<text x="64.9" y="47.7">GPIO11</text>
<text x="88.3" y="47.7">GPIO12</text>
<text x="88.3" y="52.8">GPIO16</text>
<text x="147.2" y="52.3">CONF_DONE</text>
<text x="149.3" y="57.4">NSTATUS</text>
<text x="88.3" y="60.4">GPIO22</text>
<text x="64.9" y="70.6">GPIO29</text>
<text x="64.3" y="73.1">GPCLK2</text>
<text x="88.3" y="73.1">GPIO32</text>
<text x="64.9" y="78.2">GPIO35</text>
<text x="88.3" y="83.3">GPIO40</text>
<text x="88.3" y="80.7">GPIO38</text>
<text x="88.3" y="78.2">GPIO36</text>
<text x="241.2" y="116.4">16</text>
<text x="216.7" y="125.2">GPCLK2</text>
<text x="217.3" y="127.7">GPIO16</text>
<text x="217.3" y="130.3">GPIO12</text>
<text x="216.7" y="137.9">GPCLK0</text>
<text x="217.3" y="132.8">GPIO11</text>
<text x="217.3" y="143">GPIO38</text>
<text x="217.3" y="140.4">GPIO40</text>
<text x="217.3" y="148.1">GPIO32</text>
<text x="217.3" y="145.5">GPIO36</text>
<text x="217.3" y="153.1">GPIO35</text>
<text x="217.3" y="150.6">GPIO22</text>
<text x="217.3" y="155.7">GPIO29</text>
<text x="35.8" y="167.1">SDA</text>
<text x="61" y="167.1">SCL</text>
</g>
<g font-size="1.4" fill="#008484">
<text x="76.6" y="35">1</text>
<text x="81.4" y="35">2</text>
<text x="76.6" y="37.6">3</text>
<text x="76.6" y="40.1">5</text>
<text x="81.4" y="37.6">4</text>
<text x="81.4" y="40.1">6</text>
<text x="76.6" y="47.7">11</text>
<text x="76.6" y="42.7">7</text>
<text x="76.6" y="45.2">9</text>
<text x="80.6" y="45.2">10</text>
<text x="80.6" y="47.7">12</text>
<text x="81.4" y="42.7">8</text>
<text x="76.6" y="50.3">13</text>
<text x="76.6" y="52.8">15</text>
<text x="80.6" y="50.3">14</text>
<text x="80.6" y="52.8">16</text>
<text x="76.6" y="55.4">17</text>
<text x="76.6" y="57.9">19</text>
<text x="80.6" y="55.4">18</text>
<text x="80.6" y="57.9">20</text>
<text x="76.6" y="60.4">21</text>
<text x="76.6" y="63">23</text>
<text x="76.6" y="65.5">25</text>
<text x="80.6" y="60.4">22</text>
<text x="80.6" y="63">24</text>
<text x="80.6" y="65.5">26</text>
<text x="76.6" y="68.1">27</text>
<text x="76.6" y="70.6">29</text>
<text x="80.6" y="68.1">28</text>
<text x="80.6" y="70.6">30</text>
<text x="76.6" y="73.1">31</text>
<text x="76.6" y="75.7">33</text>
<text x="80.6" y="73.1">32</text>
<text x="80.6" y="75.7">34</text>
<text x="76.6" y="78.2">35</text>
<text x="76.6" y="80.8">37</text>
<text x="76.6" y="83.3">39</text>
<text x="80.6" y="78.2">36</text>
<text x="80.6" y="80.8">38</text>
<text x="80.6" y="83.3">40</text>
<text x="46.7" y="146.8">1</text>
<text x="46.7" y="149.3">3</text>
<text x="51.5" y="146.8">2</text>
<text x="51.5" y="149.3">4</text>
<text x="46.7" y="151.9">5</text>
<text x="46.7" y="154.4">7</text>
<text x="51.5" y="151.9">6</text>
<text x="51.5" y="154.4">8</text>
<text x="46.7" y="159.5">11</text>
<text x="46.7" y="157">9</text>
<text x="50.7" y="157">10</text>
<text x="50.7" y="159.5">12</text>
<text x="46.7" y="162">13</text>
<text x="46.7" y="164.6">15</text>
<text x="46.7" y="167.1">17</text>
<text x="50.7" y="162">14</text>
<text x="50.7" y="164.6">16</text>
<text x="50.7" y="167.1">18</text>
<text x="46.7" y="169.7">19</text>
<text x="50.7" y="169.7">20</text>
</g>
<g font-size="1.4">
<text x="222.9" y="46.3">NSTATUS</text>
<text x="39.4" y="49.5">NCONFIG</text>
<text x="39.4" y="52.1">CONF_DONE</text>
<text x="223.5" y="54">DATA[0]</text>
<text x="223.5" y="50.2">DCLK</text>
<text x="45.1" y="57.1">MOSI_SPI0</text>
<text x="45.1" y="59.7">MISO_SPI0</text>
<text x="106" y="54.6">DCLK</text>
<text x="223.5" y="57.8">NCONFIG</text>
<text x="45.1" y="62.2">SCLK_SPI0</text>
<text x="103.5" y="62.2">CE0_SPI0</text>
<text x="103.5" y="64.8">CE1_SPI0</text>
<text x="222.9" y="61.6">CONF_DONE</text>
<text x="43.8" y="74.9">DATA[0]</text>
<text x="43.8" y="80">NSTATUS</text>
<text x="220.3" y="83.8">MOSI_SPI0</text>
<text x="220.3" y="86.4">MISO_SPI0</text>
<text x="220.3" y="88.9">SCLK_SPI0</text>
<text x="220.3" y="94">CE1_SPI0</text>
<text x="220.3" y="91.4">CE0_SPI0</text>
</g>
<g font-size=".4">
<text x="173" y="51.6">+3V3A</text>
<text x="173" y="56.7">+3V3A</text>
</g>
</svg>
